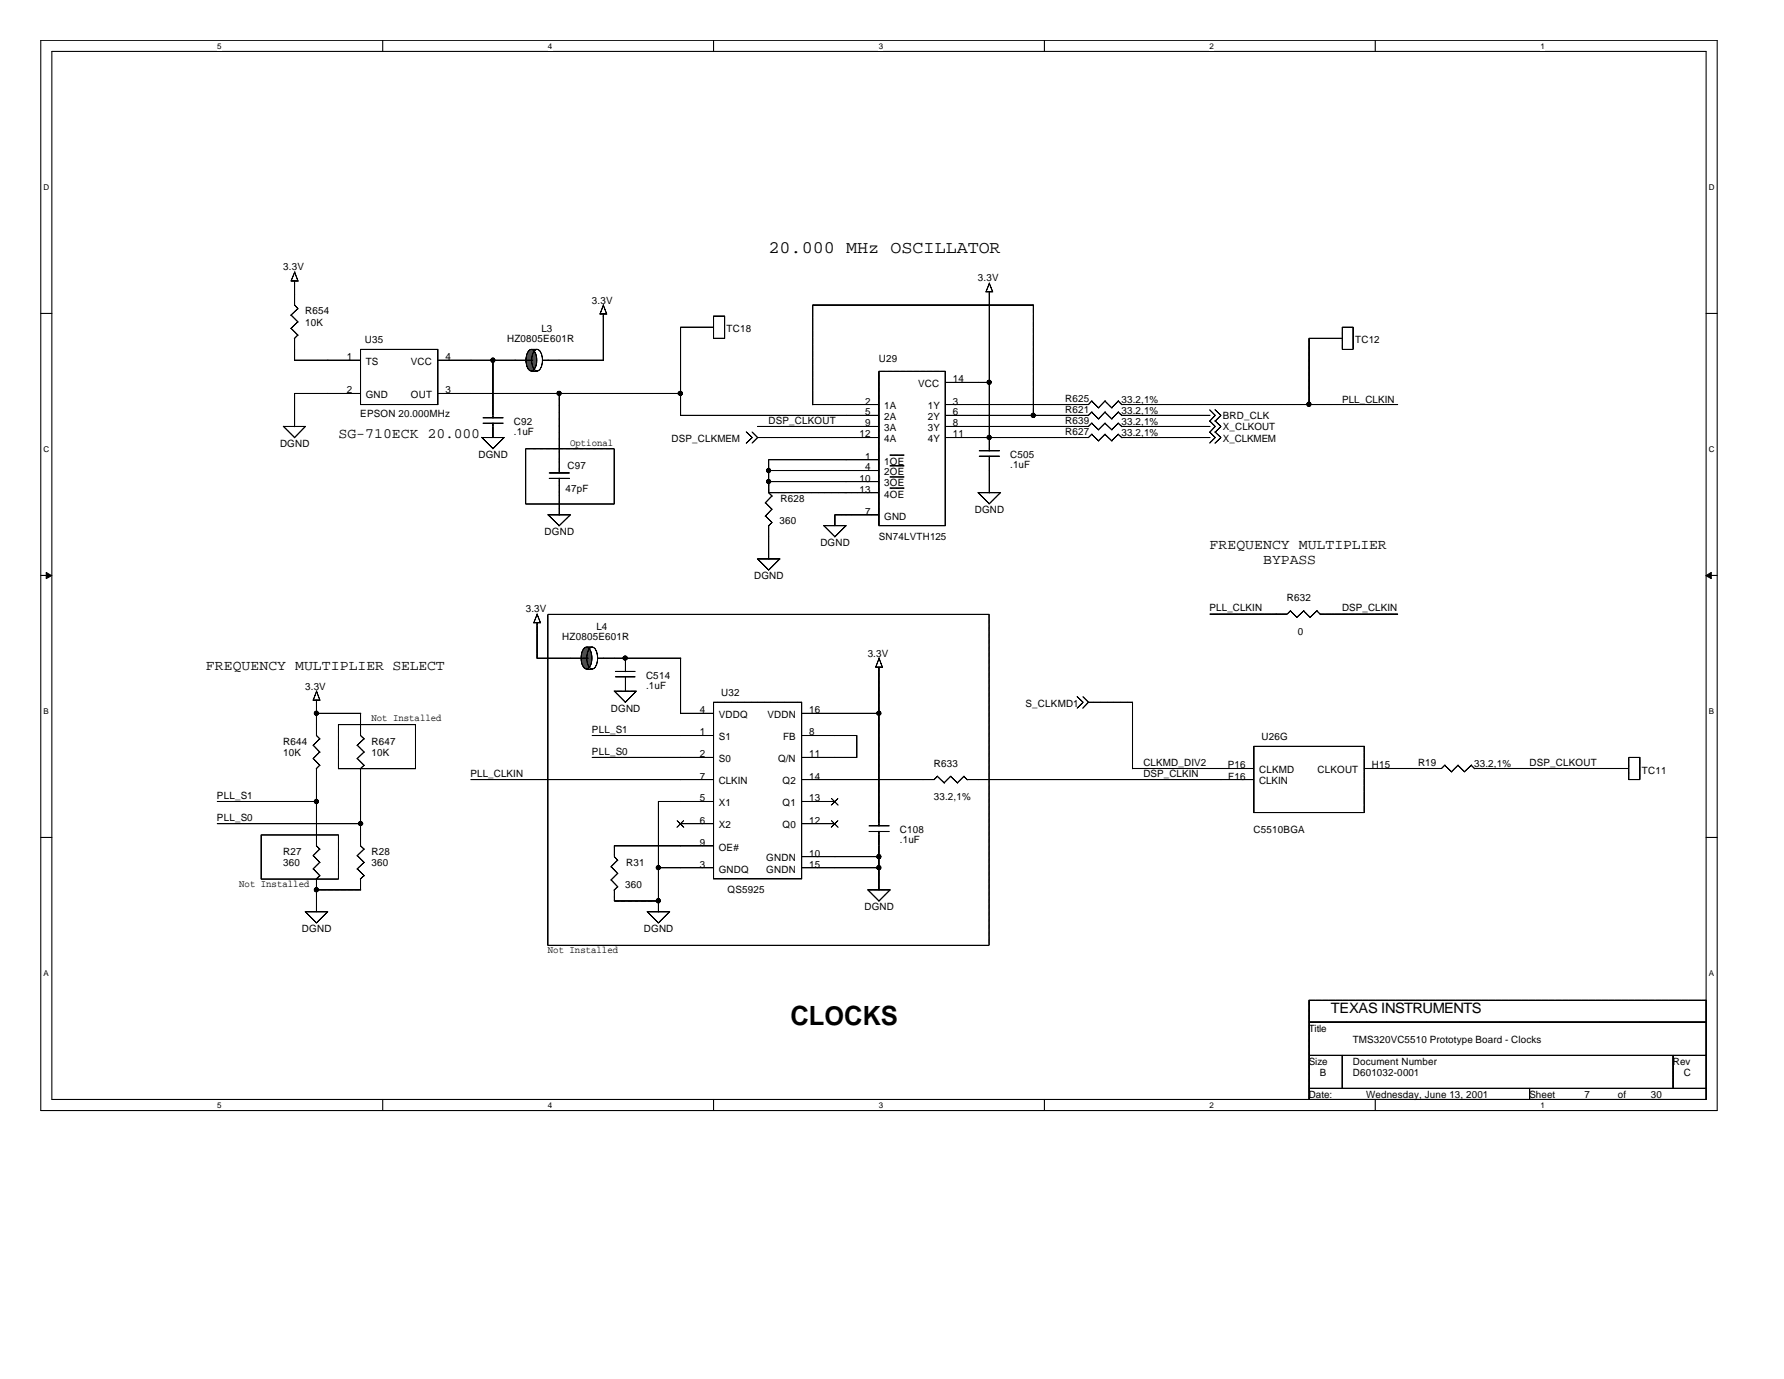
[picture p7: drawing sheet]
<svg xmlns="http://www.w3.org/2000/svg" width="279mm" height="216mm" viewBox="0 0 279 216" stroke-linecap="round" stroke-linejoin="round" font-family="sans-serif">
<path d="M6.4 6.3h262.5v167.6h-262.5zM8.1 8.1h259.1v164h-259.1z" fill="none" stroke="#000" stroke-width=".17"/>
<g fill="#fff">
<path d="M34 6.6h.7v1.4h-.7z"/>
<path d="M34 172.4h.7v1.4h-.7z"/>
</g>
<path d="M59.9 6.3v1.8M59.9 172.1v1.8" fill="none" stroke="#000" stroke-width=".17"/>
<g fill="#fff">
<path d="M85.8 6.6h.7v1.4h-.7z"/>
<path d="M85.8 172.4h.7v1.4h-.7z"/>
</g>
<path d="M111.8 6.3v1.8M111.8 172.1v1.8" fill="none" stroke="#000" stroke-width=".17"/>
<g fill="#fff">
<path d="M137.6 6.6h.7v1.4h-.7z"/>
<path d="M137.6 172.4h.7v1.4h-.7z"/>
</g>
<path d="M163.6 6.3v1.8M163.6 172.1v1.8" fill="none" stroke="#000" stroke-width=".17"/>
<g fill="#fff">
<path d="M189.4 6.6h.7v1.4h-.7z"/>
<path d="M189.4 172.4h.7v1.4h-.7z"/>
</g>
<path d="M215.4 6.3v1.8M215.4 172.1v1.8" fill="none" stroke="#000" stroke-width=".17"/>
<g fill="#fff">
<path d="M241.3 6.6h.6v1.4h-.6z"/>
<path d="M241.3 172.4h.6v1.4h-.6z"/>
<path d="M6.8 28.6h.9v1.4h-.9z"/>
<path d="M267.6 28.6h.9v1.4h-.9z"/>
<path d="M6.8 69.6h.9v1.4h-.9z"/>
<path d="M267.6 69.6h.9v1.4h-.9z"/>
</g>
<path d="M6.4 49.1h1.7M267.2 49.1h1.7" fill="none" stroke="#000" stroke-width=".17"/>
<g fill="#fff">
<path d="M6.8 110.6h.8v1.4h-.8z"/>
<path d="M267.6 110.6h.8v1.4h-.8z"/>
</g>
<path d="M6.4 90.1h1.7M267.2 90.1h1.7" fill="none" stroke="#000" stroke-width=".17"/>
<g fill="#000" stroke="#000" stroke-width=".16">
<path d="M7.2 89.6l.9 .5-.9 .5z" fill-rule="evenodd"/>
<path d="M267.2 90.1l.8-.5v1z" fill-rule="evenodd"/>
</g>
<g fill="#fff">
<path d="M6.8 151.6h.8v1.4h-.8z"/>
<path d="M267.6 151.6h.8v1.4h-.8z"/>
</g>
<g fill="none" stroke="#000" stroke-width=".17">
<path d="M45.5 44h1.1M46.1 44v.4M46.1 42.6l.6 1.4M46.2 42.6l-.6 1.4M51.3 56.4h5.2M56.5 54.7h12.1v8.6h-12.1zM68.6 56.4h5.1M93.9 49.2h1.1M94.5 49.2v.3M94.5 47.8l.5 1.4M94.5 47.7l-.5 1.5M154.4 45.7h1"/>
<path d="M154.9 45.7v.4M154.9 44.3l.6 1.4M155 44.3l-.6 1.4M44.4 66.7l1.7 1.8M44.4 66.8h3.5M47.8 66.8l-1.7 1.7M51.3 61.6h5.2M68.6 61.6h5.1M75.4 68.5l1.8 1.7M75.5 68.5h3.5M78.9 68.5l-1.7 1.8M116.9 67.6l.9 .9-.9 .9"/>
<path d="M117.8 67.6l.9 .9-.9 .9M153.2 77.1l1.7 1.8M153.2 77.1h3.5M156.7 77.1l-1.8 1.8M189.4 64.1l.9 .9-.9 1M189.4 65.9l.9 .9-.9 .9M189.4 67.6l.9 .9-.9 .9M190.3 64.1l.9 .9-.9 1M190.3 65.9l.9 .9-.9 .9M190.3 67.6l.9 .9-.9 .9M83.6 97.5h1M84.1 97.5v.4"/>
<path d="M84.1 96.1l.6 1.4M84.2 96.1l-.6 1.4M85.8 80.6l1.8 1.7M85.8 80.6h3.6M89.3 80.6l-1.8 1.7M118.6 87.5l1.8 1.7M118.7 87.5h3.5M122.1 87.5l-1.8 1.8M129 82.3l1.8 1.7M129 82.3h3.5M132.5 82.3l-1.8 1.8M49 109.6h1.1"/>
<path d="M49.6 109.6v.4M49.6 108.2l.5 1.5M49.6 108.2l-.5 1.4M96.2 108.2l1.8 1.7M96.2 108.2h3.5M99.6 108.2l-1.7 1.8M137.1 104.4h1.1M137.7 104.4v.4M137.7 103l.5 1.5M137.7 103l-.5 1.4M168.7 109.1l.9 .8-.9 1M169.6 109.1l.9 .8-.9 1"/>
<path d="M6.4 131.1h1.7M135.9 139.3l1.8 1.8M135.9 139.3h3.5M139.4 139.3l-1.8 1.8M267.2 131.1h1.7M47.8 142.7l1.8 1.8M47.8 142.8h3.5M51.3 142.8l-1.8 1.7M101.3 142.7l1.8 1.8M101.4 142.8h3.5M104.9 142.8l-1.8 1.7M205 156.6h62.2v15.5h-62.2z"/>
<path d="M205 160h62.2M205 165.2h62.2M205 170.4h62.2M210.2 165.2v5.2M239.6 170.4v1.7M262 165.2v5.2"/>
</g>
<path d="M82.3 70.3h13.9v8.6h-13.9zM85.8 96.2h69.1v51.8h-69.1zM53 113.5h12.1v6.9h-12.1zM40.9 130.7h12.1v6.9h-12.1z" fill="none" stroke="#000" stroke-width=".16"/>
<path d="M91.6 101.4l.3-.1a1.19 1.19 0 0 1 .8 1.2 2.49 2.49 0 0 1-.6 2.2h-.2a1.18 1.18 0 0 1-.8-1.1 2.55 2.55 0 0 1 .5-2.2z" fill-rule="evenodd" fill="#4c4c4c" stroke="#000" stroke-width=".17"/>
<g fill="none" stroke="#000" stroke-width=".17">
<path d="M137.7 58.1h10.3v24.2h-10.3zM148 59.9h5.2M75.6 66.3h3.2M75.6 65.4h3.2M77.2 63.3v2.2M77.2 66.2v2.3M119.9 78.7l1 1.1M120.4 75.4v1.7l.5 .6M120.9 77.6l-1.1 1.1M120.9 79.7l-1.1 1.1M132.5 63.3h5.2M132.5 65h5.2"/>
<path d="M132.5 66.8h5.2M132.5 68.5h5.2M132.5 72h5.2M132.5 73.7h5.2M132.5 75.4h5.2M132.5 77.1h5.2M148 63.3h5.2M148 65h5.2M148 66.8h5.2M148 68.5h5.2M119.9 80.8l1 1M120.4 82.3v1.7"/>
<path d="M120.9 81.8l-.6 .5M132.5 80.6h5.2M89.3 103h1.7M91.2 103h.9M91.9 101.3h.9M91.9 104.8h.9M92.5 101.4l.2-.1a1.19 1.19 0 0 1 .8 1.2 2.49 2.49 0 0 1-.5 2.2h-.3a1.18 1.18 0 0 1-.8-1.1 2.55 2.55 0 0 1 .6-2.2zM93.6 103h2.6M226.3 119.8l1.1 1.1M226.3 119.8l-.5 .5h-1.8M228.3 119.8l1.1 1.1M228.4 119.8l-1.1 1"/>
<path d="M230.4 119.8l.6 .6M230.5 119.8l-1.1 1M230.9 120.3h1.8"/>
</g>
<path d="M139.4 71.2h2.2M139.4 72.9h2.2M139.4 74.7h2.2M139.4 76.4h2.2" fill="none" stroke="#000" stroke-width=".16"/>
<path d="M83 54.8l.2-.1a1.18 1.18 0 0 1 .8 1.2 2.47 2.47 0 0 1-.5 2.1l-.3 .1a1.18 1.18 0 0 1-.8-1.2 2.47 2.47 0 0 1 .6-2.1z" fill-rule="evenodd" fill="#4c4c4c" stroke="#000" stroke-width=".17"/>
<g fill="none" stroke="#000" stroke-width=".17">
<path d="M45.6 49.3l1.1 1.1M45.6 51.4l1.1 1.1M46.1 56.4h5.2M46.1 44.3v3.5l.6 .6M46.1 53v3.4M46.6 48.3l-1.1 1.1M46.6 50.4l-1.1 1M46.6 52.5l-.5 .5M73.7 56.4h8.7M77.2 56.4v7M82.5 56.4h1M83.3 54.7h.9"/>
<path d="M83.3 58.1h.9M83.8 54.8l.3-.1a1.18 1.18 0 0 1 .8 1.2 2.47 2.47 0 0 1-.5 2.1l-.3 .1a1.18 1.18 0 0 1-.8-1.2 2.47 2.47 0 0 1 .5-2.1zM85 56.4h9.5M94.5 49.5v6.9M111.8 51.2h-5.2v13.9M111.8 49.5h1.7v3.5h-1.7zM153.2 59.9h1.8M154.9 46.1v24.5M161.8 47.8v17.3M161.9 47.8h-34.6v15.6M210.2 51.2h1.7v3.5h-1.7zM210.2 53h-5.2v10.4"/>
<path d="M51.3 61.6h-5.2v5.2M73.7 61.6h32.9M86 74.9h3.2M86 74h3.2M87.6 61.6v12.5M87.6 74.9v5.8M106.6 65h25.9M118.7 66.8h13.8M118.7 68.5h13.8M120.4 75.4h12.1M120.4 73.7h12.1M127.3 63.3h5.2"/>
<path d="M132.5 72h-12.1v5.1h12.1M153.4 71.4h3.1M153.4 70.6h3.1M154.9 71.4v5.8M171 62.8l1.1 1.1M171 64.5l1.1 1.1M171 66.3l1.1 1M171 68l1.1 1.1M171 62.7l-.5 .6h-17.3M171 64.5l-.5 .5h-17.3M171 66.2l-.5 .6h-17.3M171 68l-.5 .5h-17.3"/>
<path d="M173.1 62.8l1.1 1.1M173.1 64.5l1.1 1.1M173.1 66.3l1.1 1M173.1 68l1.1 1.1M173.1 62.7l-1.1 1.1M173.1 64.5l-1.1 1.1M173.1 66.2l-1.1 1.1M173.1 68l-1.1 1M175.1 62.8l.6 .6M175.1 64.5l.6 .6M175.1 66.3l.6 .5M175.1 68l.6 .5"/>
<path d="M175.2 62.7l-1.1 1.1M175.2 64.5l-1.1 1.1M175.2 66.2l-1.1 1.1M175.2 68l-1.1 1M175.7 63.3h43.2M175.7 65h13.8M175.7 66.8h13.8M175.7 68.5h13.8M84.1 97.9v5.2M120.4 84v3.6M130.8 80.6v1.7M130.8 80.6h1.7"/>
<path d="M202.1 95.6l1.1 1.1M202.1 95.6l-.5 .5h-12.1M204.2 95.6l1 1.1M204.2 95.6l-1.1 1.1M206.2 95.6l.6 .6M206.3 95.6l-1.1 1.1M206.7 96.1h12.2M49.1 116.7l1 1.1M49.1 118.8l1 1.1M49.6 109.9v5.3l.5 .5M49.6 111.7h6.9M50.1 115.7l-1.1 1"/>
<path d="M50.1 117.7l-1.1 1.1M50.1 119.8l-.6 .6M56 116.7l1.1 1.1M56 118.8l1.1 1.1M56.5 111.7v3.5l.6 .5M57 115.7l-1.1 1M57 117.7l-1.1 1.1M57 119.8l-.6 .6M84.1 103h5.3M92.7 118.6h19.1M92.7 115.2h19.1M96.2 103h10.4"/>
<path d="M96.4 106h3.1M96.4 105.1h3.1M98 103v2.2M98 105.9v2.3M106.6 111.7h5.2M106.6 103v8.7M111.8 109.9h13.8v27.7h-13.8zM125.6 118.6h8.6M125.6 111.7h12.1M125.6 115.2h8.6M134.2 115.2v3.4M137.7 104.8v24.5"/>
<path d="M170.5 109.9h6.9M177.4 109.9v10.5M196.4 116.8h17.2v10.4h-17.2zM255.1 118.6h1.7v3.5h-1.7zM34 129h22.5M34 125.5h15.6M49.1 134l1 1.1M49.1 136l1 1.1M49.6 120.3v12.1l.5 .6M49.6 137.6v5.2M49.6 139.3h6.9M50.1 132.9l-1.1 1.1"/>
<path d="M50.1 135l-1.1 1.1M50.1 137.1l-.6 .5M56 134l1.1 1.1M56 136l1.1 1.1M56.5 120.3v12.1l.6 .6M56.5 137.6v1.7M57 132.9l-1.1 1.1M57 135l-1.1 1.1M57 137.1l-.6 .5M73.7 122.1h38.1M95.7 135.7l1.1 1.1M95.7 137.8l1.1 1.1"/>
<path d="M96.2 139.3v1.8h7M96.7 134.7l-1 1M96.7 136.7l-1 1.1M96.7 138.8l-.5 .6M103.1 135.9h8.7M106.6 129h5.2M111.8 125.5h-8.7v17.3M111.8 132.4h-15.6v1.7l.6 .6M125.6 135.9h12.1M125.6 129h5.2M125.6 125.5h5.2M125.6 134.1h12.1"/>
<path d="M136.1 130.2h3.2M136.1 129.3h3.2M137.7 130.1v9.3M146.8 121.5l1.1 1.1M146.8 121.5l-.5 .6h-20.7M148.9 121.5l1.1 1.1M148.9 121.5l-1 1.1M151 121.5l.5 .6M151 121.5l-1.1 1.1M151.5 122.1h44.9M177.4 120.3h19M213.6 120.3h10.5"/>
<path d="M232.7 120.3h22.4"/>
</g>
<path d="M106 128.5l1.1 1M107.1 128.5l-1.1 1M130.2 128.5l1.1 1M130.2 125l1.1 1.1M131.2 128.5l-1 1M131.2 125l-1 1.1" fill="none" stroke="#000" stroke-width=".16"/>
<g fill="#000" stroke="#000" stroke-width=".17">
<circle cx="77.2" cy="56.4" r=".33"/>
<circle cx="154.9" cy="59.8" r=".32"/>
<circle cx="87.6" cy="61.6" r=".32"/>
<circle cx="106.6" cy="61.6" r=".33"/>
<circle cx="120.4" cy="73.7" r=".33"/>
<circle cx="120.4" cy="75.4" r=".32"/>
<circle cx="154.9" cy="68.5" r=".32"/>
<circle cx="161.8" cy="65" r=".33"/>
<circle cx="205" cy="63.3" r=".33"/>
<circle cx="49.5" cy="111.7" r=".32"/>
<circle cx="97.9" cy="103" r=".33"/>
<circle cx="137.6" cy="111.7" r=".32"/>
<circle cx="49.5" cy="125.5" r=".33"/>
<circle cx="49.5" cy="139.3" r=".32"/>
<circle cx="56.5" cy="128.9" r=".33"/>
<circle cx="103.1" cy="135.8" r=".32"/>
<circle cx="137.6" cy="134.1" r=".33"/>
<circle cx="137.6" cy="135.8" r=".32"/>
<circle cx="103.1" cy="141" r=".33"/>
</g>
<text font-size="4.1" x="123.8" y="160.5">CLOCKS</text>
<text font-size="2.8" x="120.4" y="39.7">20.000 MHz OSCILLATOR</text>
<g font-size="2.2">
<text x="53" y="68.6">SG-710ECK 20.000</text>
<text x="189.4" y="85.9">FREQUENCY MULTIPLIER</text>
<text x="197.8" y="88.3">BYPASS</text>
<text x="32.3" y="104.9">FREQUENCY MULTIPLIER SELECT</text>
<text x="208.4" y="158.7">TEXAS INSTRUMENTS</text>
</g>
<g font-size="1.6">
<text x="44.4" y="42.3">3.3V</text>
<text x="92.7" y="47.5">3.3V</text>
<text x="153.2" y="44.1">3.3V</text>
<text x="47.8" y="49.2">R654</text>
<text x="47.8" y="51">10K</text>
<text x="57.1" y="53.7">U35</text>
<text x="79.4" y="53.6">HZ0805E601R</text>
<text x="84.8" y="52">L3</text>
<text x="113.8" y="52">TC18</text>
<text x="212.3" y="53.7">TC12</text>
<text x="54.3" y="56.4">1</text>
<text x="57.3" y="57.2">TS</text>
<text x="64.3" y="57.2">VCC</text>
<text x="69.8" y="56.4">4</text>
<text x="137.6" y="56.7">U29</text>
<text x="149.2" y="59.9">14</text>
<text x="54.3" y="61.6">2</text>
<text x="56.4" y="65.3">EPSON 20.000MHz</text>
<text x="57.3" y="62.4">GND</text>
<text x="64.3" y="62.4">OUT</text>
<text x="69.8" y="61.6">3</text>
<text x="135.5" y="63.3">2</text>
<text x="135.5" y="65">5</text>
<text x="138.5" y="64.1">1A</text>
<text x="138.5" y="65.8">2A</text>
<text x="143.8" y="60.6">VCC</text>
<text x="145.3" y="64.1">1Y</text>
<text x="145.3" y="65.8">2Y</text>
<text x="149.2" y="63.3">3</text>
<text x="149.2" y="65">6</text>
<text x="166.8" y="62.9">R625</text>
<text x="166.8" y="64.6">R621</text>
<text x="175.6" y="63.1">33.2,1%</text>
<text x="175.6" y="64.8">33.2,1%</text>
<text x="191.5" y="65.7">BRD_CLK</text>
<text x="210.2" y="63.1">PLL_CLKIN</text>
<text x="43.9" y="70">DGND</text>
<text x="74.9" y="71.7">DGND</text>
<text x="80.5" y="66.5">C92</text>
<text x="80.5" y="68.1">.1uF</text>
<text x="89.3" y="69.8">Optional</text>
<text x="105.2" y="69.1">DSP_CLKMEM</text>
<text x="120.3" y="66.3">DSP_CLKOUT</text>
<text x="134.6" y="68.5">12</text>
<text x="135.5" y="66.8">9</text>
<text x="135.5" y="72">1</text>
<text x="138.5" y="67.5">3A</text>
<text x="138.5" y="69.3">4A</text>
<text x="145.3" y="67.5">3Y</text>
<text x="145.3" y="69.3">4Y</text>
<text x="149.2" y="66.8">8</text>
<text x="149.2" y="68.5">11</text>
<text x="158.2" y="71.7">C505</text>
<text x="166.8" y="66.3">R639</text>
<text x="166.8" y="68.1">R627</text>
<text x="175.6" y="66.5">33.2,1%</text>
<text x="175.6" y="68.2">33.2,1%</text>
<text x="191.5" y="67.4">X_CLKOUT</text>
<text x="191.5" y="69.1">X_CLKMEM</text>
<text x="88.6" y="77">47pF</text>
<text x="88.9" y="73.4">C97</text>
<text x="134.6" y="75.4">10</text>
<text x="134.6" y="77.1">13</text>
<text x="135.5" y="73.7">4</text>
<text x="138.5" y="74.4">2OE</text>
<text x="138.5" y="76.2">3OE</text>
<text x="138.5" y="77.9">4OE</text>
<text x="138.5" y="72.7">1OE</text>
<text x="158.2" y="73.3">.1uF</text>
<text x="85.3" y="83.8">DGND</text>
<text x="122.1" y="82.1">360</text>
<text x="122.3" y="78.6">R628</text>
<text x="135.5" y="80.6">7</text>
<text x="138.5" y="81.4">GND</text>
<text x="152.7" y="80.3">DGND</text>
<text x="128.5" y="85.5">DGND</text>
<text x="137.6" y="84.5">SN74LVTH125</text>
<text x="82.3" y="95.9">3.3V</text>
<text x="118.1" y="90.7">DGND</text>
<text x="189.4" y="95.7">PLL_CLKIN</text>
<text x="201.5" y="94.1">R632</text>
<text x="210.2" y="95.7">DSP_CLKIN</text>
<text x="88.1" y="100.2">HZ0805E601R</text>
<text x="93.4" y="98.6">L4</text>
<text x="203.2" y="99.4">0</text>
<text x="47.8" y="108">3.3V</text>
<text x="101.2" y="106.3">C514</text>
<text x="101.2" y="107.8">.1uF</text>
<text x="135.9" y="102.8">3.3V</text>
<text x="58.2" y="112.9">Not Installed</text>
<text x="95.7" y="111.4">DGND</text>
<text x="109.6" y="111.7">4</text>
<text x="112.6" y="112.4">VDDQ</text>
<text x="112.9" y="109">U32</text>
<text x="120.2" y="112.4">VDDN</text>
<text x="126.7" y="111.7">16</text>
<text x="160.6" y="110.7">S_CLKMD1</text>
<text x="44.4" y="116.6">R644</text>
<text x="44.4" y="118.3">10K</text>
<text x="58.2" y="116.6">R647</text>
<text x="58.2" y="118.3">10K</text>
<text x="92.7" y="114.7">PLL_S1</text>
<text x="92.7" y="118.2">PLL_S0</text>
<text x="109.6" y="115.1">1</text>
<text x="109.6" y="118.6">2</text>
<text x="112.6" y="115.9">S1</text>
<text x="112.6" y="119.3">S0</text>
<text x="121.9" y="119.3">Q/N</text>
<text x="122.6" y="115.9">FB</text>
<text x="126.7" y="118.6">11</text>
<text x="126.7" y="115.1">8</text>
<text x="179.1" y="119.9">CLKMD_DIV2</text>
<text x="197.6" y="115.9">U26G</text>
<text x="222.1" y="119.9">R19</text>
<text x="239.5" y="119.9">DSP_CLKOUT</text>
<text x="34" y="125.1">PLL_S1</text>
<text x="73.7" y="121.6">PLL_CLKIN</text>
<text x="109.6" y="125.5">5</text>
<text x="109.6" y="122">7</text>
<text x="112.6" y="122.8">CLKIN</text>
<text x="122.6" y="122.8">Q2</text>
<text x="126.7" y="125.5">13</text>
<text x="126.7" y="122">14</text>
<text x="146.3" y="120.1">R633</text>
<text x="146.3" y="125.3">33.2,1%</text>
<text x="179.1" y="121.6">DSP_CLKIN</text>
<text x="192.3" y="120.3">P16</text>
<text x="192.4" y="122">F16</text>
<text x="197.2" y="122.8">CLKIN</text>
<text x="197.2" y="121.1">CLKMD</text>
<text x="206.3" y="121.1">CLKOUT</text>
<text x="214.8" y="120.3">H15</text>
<text x="230.9" y="120.1">33.2,1%</text>
<text x="257.1" y="121.1">TC11</text>
<text x="34" y="128.5">PLL_S0</text>
<text x="109.6" y="128.9">6</text>
<text x="112.6" y="126.2">X1</text>
<text x="112.6" y="129.7">X2</text>
<text x="122.6" y="129.7">Q0</text>
<text x="122.6" y="126.2">Q1</text>
<text x="126.7" y="128.9">12</text>
<text x="140.9" y="130.4">C108</text>
<text x="140.9" y="132">.1uF</text>
<text x="196.3" y="130.4">C5510BGA</text>
<text x="44.4" y="133.9">R27</text>
<text x="44.4" y="135.6">360</text>
<text x="58.2" y="133.9">R28</text>
<text x="58.2" y="135.6">360</text>
<text x="98.1" y="135.6">R31</text>
<text x="109.6" y="135.8">3</text>
<text x="109.6" y="132.4">9</text>
<text x="112.6" y="136.6">GNDQ</text>
<text x="112.6" y="133.2">OE#</text>
<text x="120" y="136.6">GNDN</text>
<text x="120" y="134.9">GNDN</text>
<text x="126.7" y="135.8">15</text>
<text x="126.7" y="134.1">10</text>
<text x="37.5" y="138.9">Not Installed</text>
<text x="97.9" y="139.1">360</text>
<text x="114" y="139.7">QS5925</text>
<text x="135.4" y="142.5">DGND</text>
<text x="47.3" y="146">DGND</text>
<text x="85.8" y="149.2">Not Installed</text>
<text x="100.8" y="146">DGND</text>
<text x="205" y="161.5">Title</text>
<text x="205" y="166.7">Size</text>
<text x="211.9" y="163.2">TMS320VC5510 Prototype Board - Clocks</text>
<text x="211.9" y="166.7">Document Number</text>
<text x="262" y="166.7">Rev</text>
<text x="205" y="171.9">Date:</text>
<text x="206.7" y="168.4">B</text>
<text x="211.9" y="168.4">D601032-0001</text>
<text x="214" y="171.9">Wednesday, June 13, 2001</text>
<text x="239.5" y="171.9">Sheet</text>
<text x="248.2" y="171.9">7</text>
<text x="253.4" y="171.9">of</text>
<text x="258.5" y="171.9">30</text>
<text x="263.7" y="168.4">C</text>
</g>
<g font-size="1.3">
<text x="34" y="7.7">5</text>
<text x="85.8" y="7.7">4</text>
<text x="137.6" y="7.7">3</text>
<text x="189.4" y="7.7">2</text>
<text x="241.3" y="7.7">1</text>
<text x="6.8" y="29.7">D</text>
<text x="267.6" y="29.7">D</text>
<text x="6.8" y="70.7">C</text>
<text x="267.6" y="70.7">C</text>
<text x="6.8" y="111.8">B</text>
<text x="267.6" y="111.8">B</text>
<text x="6.8" y="152.8">A</text>
<text x="267.6" y="152.8">A</text>
<text x="34" y="173.5">5</text>
<text x="85.8" y="173.5">4</text>
<text x="137.6" y="173.5">3</text>
<text x="189.4" y="173.5">2</text>
<text x="241.3" y="173.5">1</text>
</g>
</svg>
